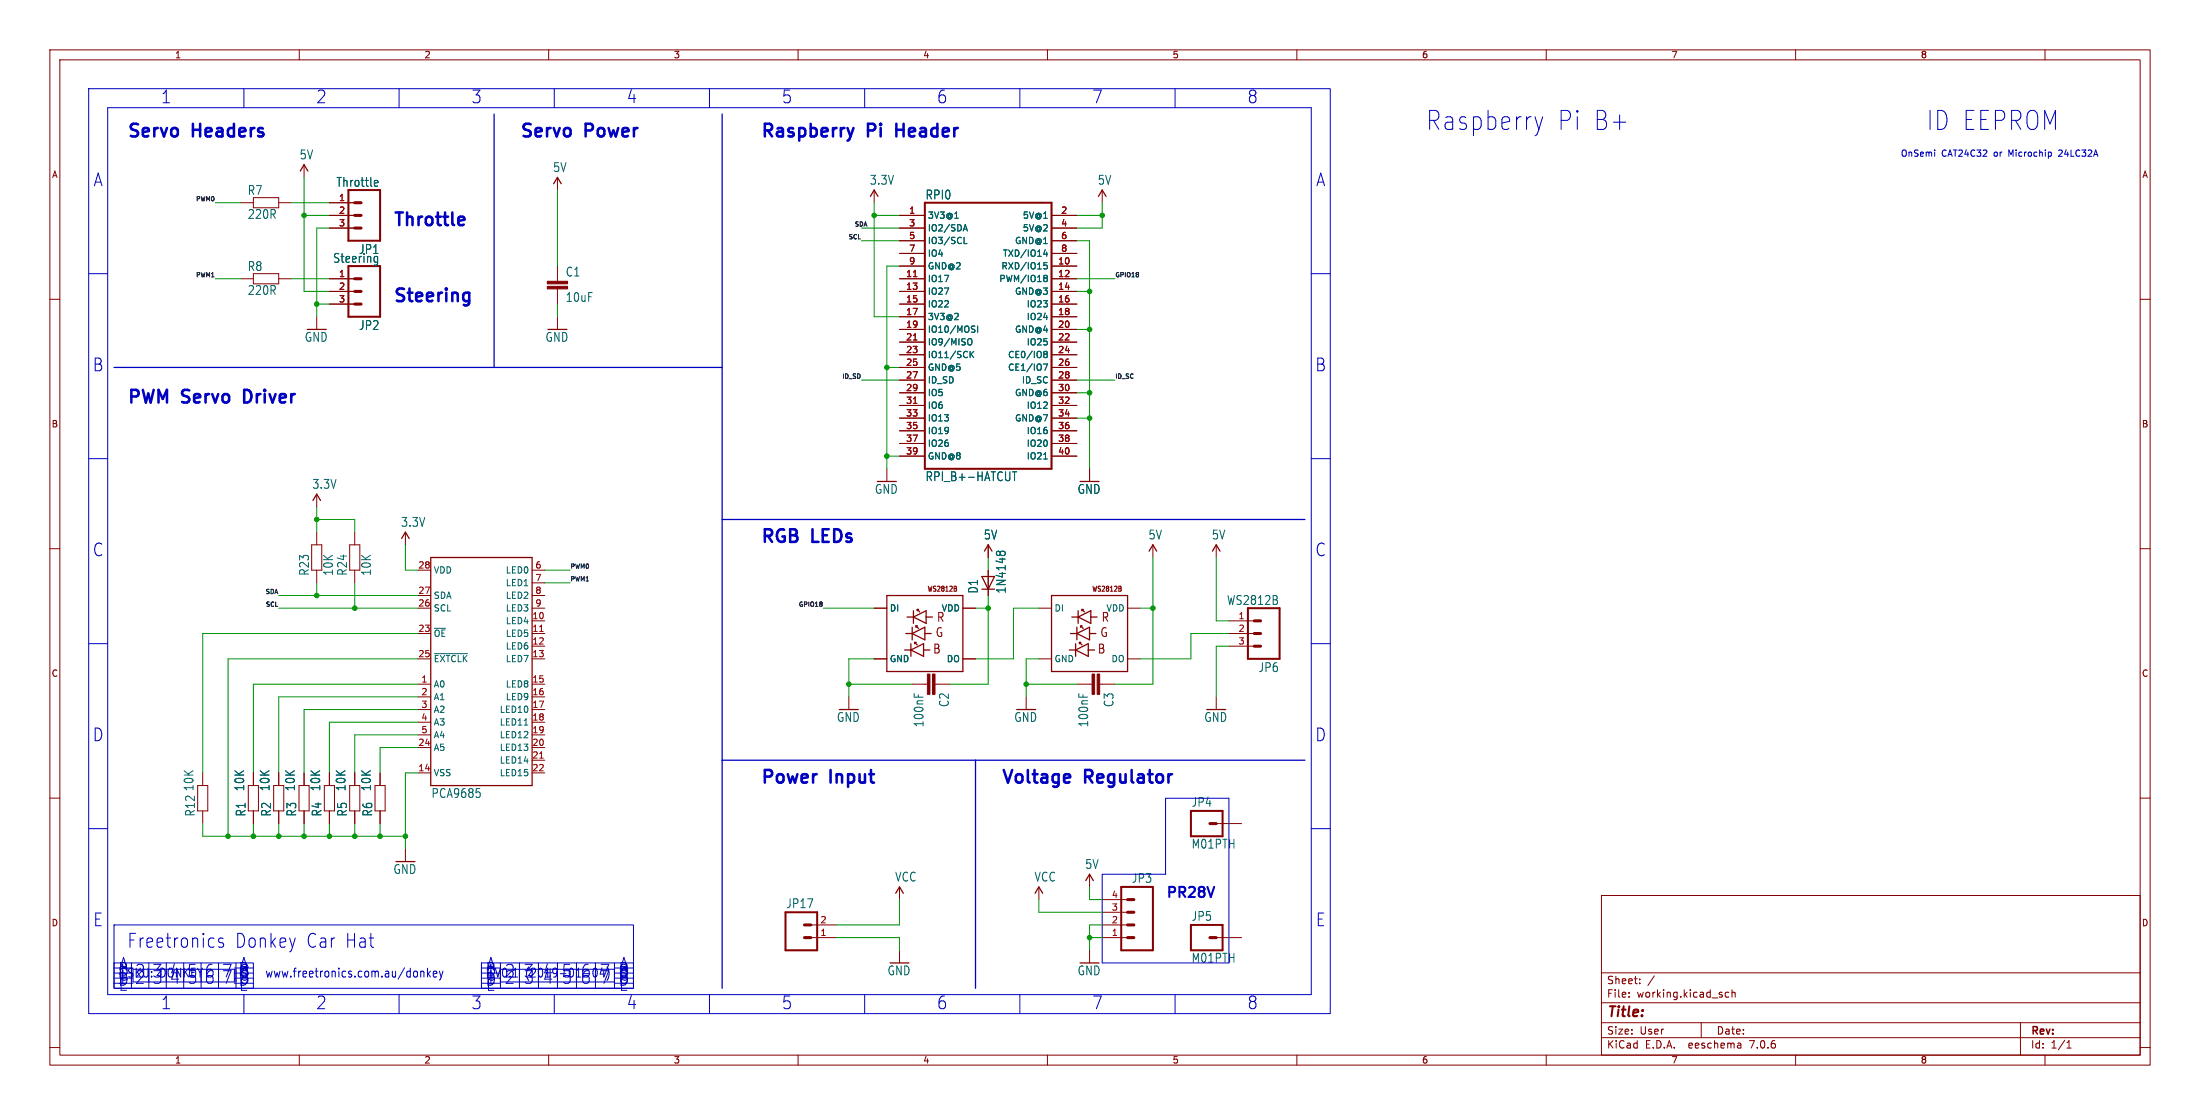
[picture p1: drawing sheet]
<svg xmlns="http://www.w3.org/2000/svg" width="441mm" height="224mm" viewBox="0 0 441 224" stroke-linecap="round" stroke-linejoin="round" font-family="sans-serif">
<g fill="none" stroke="#840000" stroke-width=".2">
<path d="M10 10h421.1v203.5h-421.1zM12 12h417.1v199.5h-417.1zM60 10v2M110 10v2M160 10v2M210 10v2M260 10v2M310 10v2M360 10v2M410 10v2M50.8 39.6h5.1v2.1h-5.1zM61 33v2.6"/>
<path d="M111.8 35.6v2.5M175.3 38.1v2.5M221 38.1v2.5M10 60h2M48.3 40.6h2.5M48.3 55.9h2.5M50.8 54.9h5.1v2h-5.1zM55.9 40.6h2.5M55.9 55.9h2.5M66 40.6h5.1M66 43.2h5.1M66 45.7h5.1"/>
<path d="M66 55.9h5.1M66 58.4h5.1M111.8 53.3v3.1M111.8 57.9v3.1M180.3 43.2h5.1M180.3 45.7h5.1M180.3 55.9h5.1M180.3 53.3h5.1M180.3 58.4h5.1M180.3 48.3h5.1M180.3 50.8h5.1M210.8 43.2h5.1"/>
<path d="M210.8 45.7h5.1M210.8 55.9h5.1M210.8 53.3h5.1M210.8 58.4h5.1M210.8 48.3h5.1M210.8 50.8h5.1M429.1 60h2M63.5 63.5v2.5M66 61h5.1M111.8 63.5v2.5M180.3 61h5.1M180.3 63.5h5.1"/>
<path d="M180.3 66h5.1M180.3 68.6h5.1M180.3 71.1h5.1M180.3 73.7h5.1M180.3 76.2h5.1M180.3 78.7h5.1M210.8 61h5.1M210.8 63.5h5.1M210.8 66h5.1M210.8 68.6h5.1M210.8 71.1h5.1M210.8 73.7h5.1"/>
<path d="M210.8 76.2h5.1M210.8 78.7h5.1M63.5 99.1v2.5M177.8 94v2.5M180.3 81.3h5.1M180.3 83.8h5.1M180.3 86.4h5.1M180.3 88.9h5.1M180.3 91.4h5.1M210.8 81.3h5.1M210.8 83.8h5.1M210.8 86.4h5.1"/>
<path d="M210.8 88.9h5.1M210.8 91.4h5.1M218.4 94v2.5M10 110h2M62.5 109.2h2v5.1h-2zM63.5 106.7v2.5M63.5 114.3v2.5M70.1 109.2h2v5.1h-2zM71.1 106.7v2.5M71.1 114.3v2.5M81.3 106.7v2.5M83.8 114.3h2.6"/>
<path d="M83.8 119.4h2.6M106.7 114.3h2.5M106.7 119.4h2.5M106.7 116.8h2.5M191.7 118v.5M191.7 117.6v.3M198.1 109.2v2.6M198.1 114.3v5.1M224.7 118v.5M224.7 117.6v.3M231.1 109.2v2.6M243.8 109.2v2.6"/>
<path d="M429.1 110h2M83.8 127h2.6M83.8 121.9h2.6M83.8 132.1h2.6M83.8 137.2h2.6M83.8 139.7h2.6M106.7 124.5h2.5M106.7 127h2.5M106.7 129.5h2.5M106.7 121.9h2.5M106.7 132.1h2.5M106.7 137.2h2.5"/>
<path d="M106.7 139.7h2.5M170.2 139.7v2.5M175.3 121.9h2.5M175.3 132.1h2.5M182.9 137.2h3M187.5 137.2h3M193 121.9h2.6M193 132.1h2.6M205.7 139.7v2.5M208.3 121.9h2.5M208.3 132.1h2.5M215.9 137.2h3"/>
<path d="M220.5 137.2h3M226.1 121.9h2.5M226.1 132.1h2.5M243.8 139.7v2.5M246.4 124.5h5.1M246.4 127h5.1M246.4 129.5h5.1M10 160h2M39.6 157.5h2.1v5.1h-2.1zM40.6 154.9v2.6M49.8 157.5h2v5.1h-2zM50.8 154.9v2.6"/>
<path d="M54.9 157.5h2v5.1h-2zM55.9 154.9v2.6M59.9 157.5h2.1v5.1h-2.1zM61 154.9v2.6M65 157.5h2.1v5.1h-2.1zM66 154.9v2.6M70.1 157.5h2v5.1h-2zM71.1 154.9v2.6M75.2 157.5h2v5.1h-2zM76.2 154.9v2.6M83.8 154.9h2.6M83.8 142.2h2.6"/>
<path d="M83.8 144.8h2.6M83.8 147.3h2.6M83.8 149.9h2.6M106.7 154.9h2.5M106.7 142.2h2.5M106.7 144.8h2.5M106.7 147.3h2.5M106.7 149.9h2.5M106.7 152.4h2.5M429.1 160h2M40.6 162.6v2.5M50.8 162.6v2.5"/>
<path d="M55.9 162.6v2.5M61 162.6v2.5M66 162.6v2.5M71.1 162.6v2.5M76.2 162.6v2.5M81.3 170.2v2.5M180.3 177.8v2.5M208.3 177.8v2.5M218.4 175.3v2.5M243.8 165.1h5.1M321.1 179.5h108v32h-108zM162.6 188h5"/>
<path d="M162.6 185.4h5M180.3 190.5v2.5M218.4 190.5v2.5M221 188h5.1M221 185.4h5.1M221 182.9h5.1M221 180.3h5.1M243.8 188h5.1M321.1 195h108M326.6 199.8v.1M326.6 199v.1M328.7 197.1v.1"/>
<path d="M328.7 196.3v.1M331.7 195.6l-1.3 2M346.6 199l-.4-.1-.3 .3 .1 .6h.6M347.2 199l.3-.1 .3 .1 .1 .9M347.2 198.4v1.5M10 210h2M60 211.5v2M110 211.5v2M160 211.5v2M210 211.5v2M260 211.5v2M310 211.5v2"/>
<path d="M321.1 208h108M321.1 205h108M321.1 201h108M341.1 205v3M349 209.2v.9M349 210l-.1 .1M349 209.5h-.1M360 211.5v2M405.1 205v6.5M410 211.5v2M414.4 210.1h.8M414.4 209l.4-.4v1.5"/>
<path d="M429.1 210h2"/>
</g>
<g fill="none" stroke="#840000" stroke-width=".25">
<path d="M60.2 34.3l.8-1.3 .7 1.3M111 36.8l.8-1.2 .7 1.2M174.5 39.4l.8-1.3 .7 1.3M220.2 39.4l.8-1.3 .7 1.3M62.7 100.3l.8-1.2 .8 1.2M80.5 107.9l.8-1.2 .7 1.2M86.4 111.8h20.3v45.7h-20.3zM177.8 119.4h15.2v15.2h-15.2zM196.8 115.6h2.6l-1.3 2.5zM196.8 118.1h2.6M197.4 110.5l.7-1.3 .8 1.3M210.8 119.4h15.3v15.2h-15.3z"/>
<path d="M230.4 110.5l.7-1.3 .8 1.3M243.1 110.5l.7-1.3 .8 1.3M181.4 130.3h1.2M181.6 127h1.3M181.9 123.7h1.2M182.6 130.3l2.6-1.3v2.6zM182.6 129v2.6M182.9 127l2.5-1.3v2.6zM182.9 125.7v2.6M183.1 123.7l2.6-1.3v2.6zM183.1 122.4v2.6M183.4 128.8h.2l-.2 .2z"/>
<path d="M183.4 128.8l.5 .5M183.6 125.5h.3l-.3 .2zM183.6 125.5l.5 .5M183.9 122.2h.2l-.2 .2zM183.9 122.2l.5 .5M185.2 130.3h1.2M185.4 127h1.3M185.7 123.7h1.2M214.4 130.3h1.2M214.6 127h1.3M214.9 123.7h1.3M215.6 130.3l2.6-1.3v2.6z"/>
<path d="M215.6 129v2.6M215.9 127l2.5-1.3v2.6zM215.9 125.7v2.6M216.2 123.7l2.5-1.3v2.6zM216.2 122.4v2.6M216.4 128.8l.5 .5M216.4 128.8h.3l-.3 .2zM216.7 125.5l.5 .5M216.7 125.5h.2l-.2 .2zM216.9 122.2l.5 .5M216.9 122.2h.3l-.3 .2zM218.2 130.3h1.3"/>
<path d="M218.4 127h1.3M218.7 123.7h1.3M179.6 179.1l.7-1.3 .8 1.3M207.5 179.1l.8-1.3 .7 1.3M217.7 176.5l.7-1.2 .8 1.2"/>
</g>
<path d="M69.8 38.1h6.4v10.2h-6.4zM69.8 53.3h6.4v10.2h-6.4zM185.4 40.6h25.4v53.4h-25.4zM250.2 121.9h6.3v10.2h-6.3zM224.8 177.8h6.3v12.7h-6.3zM238.8 162.6h6.3v5h-6.3zM157.5 182.9h6.3v7.6h-6.3zM238.8 185.4h6.3v5.1h-6.3z" fill="none" stroke="#840000" stroke-width=".41"/>
<g fill="none" stroke="#840000" stroke-width=".61">
<path d="M71.1 40.6h1.3M71.1 43.2h1.3M71.1 45.7h1.3M71.1 55.9h1.3M71.1 58.4h1.3M71.1 61h1.3M251.5 124.5h1.2M251.5 127h1.2M251.5 129.5h1.2M242.6 165.1h1.2M161.3 188h1.3M161.3 185.4h1.3"/>
<path d="M226.1 188h1.2M226.1 185.4h1.2M226.1 182.9h1.2M226.1 180.3h1.2M242.6 188h1.2"/>
</g>
<g fill="none" stroke="#006464" stroke-width=".2">
<path d="M75.1 37.3h.6M75.1 36.2h.5l.2 .4-.7 .2M75.7 51.4v1.4l-.1 .3-.4 .1M75.7 52.5l-.4 .1M191.4 43.8h.7M193.1 46.3l.4-1.3 .5 1.3M193.2 45.9h.6M193.3 48.8h.6M209.4 55.3l.3-.1 .2 .1 .1 .2-.3 .2M209.4 55.7h.1M209.5 55.7h.2M209.5 55.7l-.1 .1"/>
<path d="M209.5 50l-.3 1h.8M209.7 55.7l.3 .3-.1 .3-.5 .1M209.8 50.5v.9M209.9 52.6h-.6l-.1 .7 .2-.2 .4 .1 .2 .2-.1 .4-.2 .1-.5-.1M194.3 67.9a.43 .43 0 0 1 .6 .4v.4a.43 .43 0 0 1-.6 .5M194.7 71l.5 .7M195 65.3l.5 .1M195.2 66l.3 .3-.3 .3M195.2 70.4l-.7 .8M196 65.3v1.3M209.2 73h.8l-.5 1.2M209.3 70.6l.2-.2 .3 .1 .2 .2-.3 .3"/>
<path d="M209.3 70.9l.2 .1M209.5 71h.2M209.5 71l-.2 .1M209.7 71l.3 .2-.1 .4-.2 .1-.4-.1M203 94.6h.8M203.4 94.6v1.8M209.2 92h.8M200.5 110.8l-.4-.3-.3 .1v.5M200.5 110.8l.4-.3h.3l.3 .1v.5M200.5 110.8v.3M87.1 131h6.6M183.3 139v.8"/>
<path d="M216.3 139v.8M95.5 158.1h.7M96.1 158.8l.2 .3-.2 .7M105.1 145.4h.7"/>
</g>
<g fill="#840000" stroke="#840000" stroke-width=".2">
<path d="M109.7 57.4h4.1v.5h-4.1z"/>
<path d="M109.7 56.4h4.1v.5h-4.1z"/>
<path d="M218.9 135.1h.6v4.1h-.6z"/>
<path d="M220 135.1h.5v4.1h-.5z"/>
<path d="M185.9 135.1h.5v4.1h-.5z"/>
<path d="M186.9 135.1h.6v4.1h-.6z"/>
</g>
<path d="M183.1 55.5h.7M183.1 68.2h.7M183.1 80.9h.7M108.2 126.6h.7M108.2 152h.7" fill="none" stroke="#a90000" stroke-width=".2"/>
<g fill="none" stroke="#0000c2" stroke-width=".2">
<path d="M17.8 17.8h248.9v185.4h-248.9zM48.9 17.8v3.8M80 17.8v3.8M111.1 17.8v3.8M142.2 17.8v3.8M173.4 17.8v3.8M204.5 17.8v3.8M235.6 17.8v3.8M21.6 21.6h241.3v177.8h-241.3zM307.7 23.4l.8 2.5M308.5 25.9l-.3 1M309.3 23.4l-.8 2.5"/>
<path d="M387.9 30.1v.1M411 30.5l.3 .2v.4l-.3 .2M17.8 54.9h3.8M262.9 54.9h3.8M17.8 91.9h3.8M262.9 91.9h3.8M17.8 129h3.8M262.9 129h3.8M17.8 166.1h3.8M233.7 160h12.7v33h-25.4v-17.7h12.7zM262.9 166.1h3.8M22.9 185.4h104.1v12.7h-104.1z"/>
<path d="M22.9 193h27.9v5.1h-27.9zM26.7 196.8h20.3M26.7 194.3h20.3M35 193.2l-.6 1.8M36.8 193v3.8M39.1 193.3h-1.1l-.1 1.2M44.7 188.2l-.5-.2a.49 .49 0 0 0-.4 .5 .49 .49 0 0 0 .4 .5h.3a.49 .49 0 0 1 .3 .4 .49 .49 0 0 1-.3 .5l-.7-.1M48.9 199.4v3.8M80 199.4v3.8M84.3 194.7v1.2M84.3 194.9l.3-.2 .3 .1 .1 1.1M85.7 194.1v1.8"/>
<path d="M85.9 195.2l.4 .7M86.3 194.7l-.6 .7M86.9 195.3l.7-.2-.1-.3-.4-.1-.2 .2v.9h.6M88.1 194.7l.4 1.2M88.5 195.9l-.4 .6M88.8 194.7l-.3 1.2M96.5 193h30.5v5.1h-30.5zM100.3 196.8h22.9M100.3 194.3h22.9M111.1 199.4v3.8M111.8 194.3v3.8M142.2 199.4v3.8"/>
<path d="M173.4 199.4v3.8M204.5 199.4v3.8M235.6 199.4v3.8"/>
</g>
<path d="M171.1 25.7l-.6 1.7M179.7 24.8v2.6M179.7 26h1.5M93 43.6l.1 .4-1.2 .3M93.8 58.7l.3 .1M94.1 58.7v2l-.3 .4M49.6 78.2h-.6v2.5h.6M94.1 60.3l-.3 .1" fill="none" stroke="#0000c2" stroke-width=".51"/>
<path d="M99.1 22.9v50.8M144.8 22.9v175.2M22.9 73.7h121.9M144.8 104.1h116.8M144.8 152.4h116.8M195.6 152.4v45.7" fill="none" stroke="#0000c2" stroke-width=".25"/>
<g fill="none" stroke="#009600" stroke-width=".2">
<path d="M61 35.6v22.8h5M111.8 38.1v15.2M43.2 55.9h5.1M43.2 40.6h5.1M58.4 55.9h7.6M58.4 40.6h7.6M61 43.2h5M66 45.7h-2.5v17.8M172.7 48.3h7.6M172.7 45.7h7.6M175.3 43.2h5M175.3 40.6v22.9h5"/>
<path d="M180.3 53.3h-2.5v40.7M215.9 48.3h2.5v45.7M215.9 43.2h5.1M215.9 58.4h2.5M215.9 55.9h7.6M221 40.6v5.1h-5.1M63.5 61h2.5M111.8 61v2.5M172.7 76.2h7.6M177.8 73.7h2.5M215.9 66h2.5M215.9 76.2h7.6"/>
<path d="M215.9 78.7h2.5M177.8 91.4h2.5M215.9 83.8h2.5M55.9 119.4h27.9M63.5 101.6v5.1M63.5 116.8v2.6M63.5 104.1h7.6v2.6M71.1 116.8v5.1M81.3 109.2v5.1h2.5M109.2 116.8h5.1M109.2 114.3h5.1M198.1 119.4v17.8h-7.6"/>
<path d="M198.1 111.8v2.5M231.1 111.8v25.4h-7.6M243.8 111.8v12.7h2.6M55.9 121.9h27.9M83.8 132.1h-38.1v35.5M83.8 137.2h-33v17.7M83.8 127h-43.2v27.9M83.8 139.7h-27.9v15.2M165.1 121.9h10.2M170.2 137.2h12.7M175.3 132.1h-5.1v7.6M195.6 121.9h2.5"/>
<path d="M205.7 137.2h10.2M208.3 121.9h-5.1v10.2h-7.6M208.3 132.1h-2.6v7.6M228.6 121.9h2.5M246.4 127h-7.6v5.1h-10.2M246.4 129.5h-2.6v10.2M83.8 142.2h-22.8v12.7M83.8 147.3h-12.7v7.6M83.8 154.9h-2.5v15.3M83.8 149.9h-7.6v5M83.8 144.8h-17.8v10.1M40.6 165.1v2.5h40.7"/>
<path d="M50.8 165.1v2.5M55.9 165.1v2.5M61 165.1v2.5M66 165.1v2.5M71.1 165.1v2.5M76.2 165.1v2.5M218.4 177.8v2.5h2.6M167.6 188h12.7v2.5M180.3 180.3v5.1h-12.7M208.3 180.3v2.6h12.7M218.4 188h2.6M221 185.4h-2.6v5.1"/>
</g>
<g fill="#009600" stroke="#009600" stroke-width=".2">
<circle cx="66" cy="167.6" r=".46"/>
<circle cx="50.8" cy="167.6" r=".46"/>
<circle cx="55.9" cy="167.6" r=".46"/>
<circle cx="61" cy="167.6" r=".46"/>
<circle cx="71.1" cy="167.6" r=".46"/>
<circle cx="81.3" cy="167.6" r=".46"/>
<circle cx="76.2" cy="167.6" r=".46"/>
<circle cx="45.7" cy="167.6" r=".46"/>
<circle cx="71.1" cy="121.9" r=".46"/>
<circle cx="63.5" cy="119.4" r=".46"/>
<circle cx="61" cy="43.2" r=".46"/>
<circle cx="63.5" cy="104.1" r=".46"/>
<circle cx="63.5" cy="61" r=".46"/>
<circle cx="205.7" cy="137.2" r=".46"/>
<circle cx="231.1" cy="121.9" r=".46"/>
<circle cx="218.4" cy="83.8" r=".46"/>
<circle cx="170.2" cy="137.2" r=".46"/>
<circle cx="177.8" cy="73.7" r=".46"/>
<circle cx="177.8" cy="91.4" r=".46"/>
<circle cx="218.4" cy="78.7" r=".46"/>
<circle cx="198.1" cy="121.9" r=".46"/>
<circle cx="218.4" cy="188" r=".46"/>
<circle cx="218.4" cy="58.4" r=".46"/>
<circle cx="218.4" cy="66" r=".46"/>
<circle cx="221" cy="43.2" r=".46"/>
<circle cx="175.3" cy="43.2" r=".46"/>
</g>
<g font-size="5.3" fill="#0000c2">
<text x="285.8" y="26.4">Raspberry</text>
<text x="311.9" y="26.4">Pi B+</text>
<text x="386.1" y="26.4">ID EEPROM</text>
</g>
<g font-size="3.9" fill="#0000c2">
<text x="25.4" y="190.3">Freetronics</text>
<text x="47" y="190.3">Donkey</text>
<text x="61.2" y="190.3">Car Hat</text>
</g>
<g font-size="3.5" fill="#0000c2">
<text x="32.2" y="20.9">1</text>
<text x="63.4" y="20.9">2</text>
<text x="94.5" y="20.9">3</text>
<text x="125.6" y="20.9">4</text>
<text x="156.7" y="20.9">5</text>
<text x="187.8" y="20.9">6</text>
<text x="218.9" y="20.9">7</text>
<text x="250.1" y="20.9">8</text>
<text x="25.4" y="27.7">Servo</text>
<text x="38.8" y="27.7">Headers</text>
<text x="104.1" y="27.7">Servo</text>
<text x="117.5" y="27.7">Power</text>
<text x="152.4" y="27.7">Raspberry</text>
<text x="174.1" y="27.7">Pi</text>
<text x="180.8" y="27.7">Header</text>
<text x="18.7" y="37.6">A</text>
<text x="263.8" y="37.6">A</text>
<text x="78.7" y="45.5">Throttle</text>
<text x="78.7" y="60.7">Steering</text>
<text x="18.5" y="74.7">B</text>
<text x="263.7" y="74.7">B</text>
<text x="25.4" y="81">PWM</text>
<text x="36.7" y="81">Servo</text>
<text x="50" y="81">Driver</text>
<text x="18.5" y="111.7">C</text>
<text x="152.4" y="109">RGB</text>
<text x="163" y="109">LEDs</text>
<text x="263.7" y="111.7">C</text>
<text x="18.5" y="148.8">D</text>
<text x="263.7" y="148.8">D</text>
<text x="152.4" y="157.2">Power</text>
<text x="166.6" y="157.2">Input</text>
<text x="200.7" y="157.2">Voltage</text>
<text x="217.6" y="157.2">Regulator</text>
<text x="18.7" y="185.9">E</text>
<text x="263.8" y="185.9">E</text>
<text x="23.5" y="196.2">1</text>
<text x="23.5" y="197.5">1</text>
<text x="23.6" y="195.8">B</text>
<text x="23.8" y="194.8">A</text>
<text x="27" y="197.5">2</text>
<text x="27" y="196.2">2</text>
<text x="30.5" y="196.2">3</text>
<text x="34" y="197.5">4</text>
<text x="37.5" y="197.5">5</text>
<text x="41" y="196.2">6</text>
<text x="44.5" y="197.5">7</text>
<text x="44.5" y="196.2">7</text>
<text x="47.9" y="194.8">A</text>
<text x="48" y="197.5">8</text>
<text x="48" y="196.2">8</text>
<text x="97.3" y="195.8">B</text>
<text x="97.3" y="196.2">1</text>
<text x="97.3" y="197.5">1</text>
<text x="97.4" y="194.8">A</text>
<text x="101.1" y="196.2">2</text>
<text x="101.1" y="197.5">2</text>
<text x="105" y="196.2">3</text>
<text x="105" y="197.5">3</text>
<text x="108.8" y="196.2">4</text>
<text x="108.8" y="197.5">4</text>
<text x="112.6" y="196.2">5</text>
<text x="116.4" y="196.2">6</text>
<text x="116.4" y="197.5">6</text>
<text x="120.2" y="197.5">7</text>
<text x="120.2" y="196.2">7</text>
<text x="124" y="195.8">B</text>
<text x="124" y="196.2">8</text>
<text x="124" y="197.5">8</text>
<text x="124.1" y="194.8">A</text>
<text x="23.7" y="198.9">E</text>
<text x="32.2" y="202.5">1</text>
<text x="63.4" y="202.5">2</text>
<text x="94.5" y="202.5">3</text>
<text x="97.4" y="198.9">E</text>
<text x="124.1" y="198.9">E</text>
<text x="125.6" y="202.5">4</text>
<text x="156.7" y="202.5">5</text>
<text x="187.8" y="202.5">6</text>
<text x="218.9" y="202.5">7</text>
<text x="250.1" y="202.5">8</text>
</g>
<text font-size="2.8" fill="#0000c2" x="233.7" y="180.1">PR28V</text>
<text font-size="2.8" fill="#840000" x="322.1" y="204.4">Title:</text>
<g font-size="2.5" fill="#006464">
<text x="60" y="32.1">5V</text>
<text x="110.8" y="34.7">5V</text>
<text x="49.6" y="39.3">R7</text>
<text x="67.4" y="37.7">Throttle</text>
<text x="174.3" y="37.2">3.3V</text>
<text x="185.5" y="40.2">RPI0</text>
<text x="220" y="37.2">5V</text>
<text x="49.6" y="44.1">220R</text>
<text x="66.7" y="52.9">Steering</text>
<text x="71.9" y="51.1">JP1</text>
<text x="49.6" y="54.5">R8</text>
<text x="49.6" y="59.3">220R</text>
<text x="113.3" y="55.6">C1</text>
<text x="113.3" y="60.7">10uF</text>
<text x="61" y="68.7">GND</text>
<text x="71.9" y="66.4">JP2</text>
<text x="109.3" y="68.7">GND</text>
<text x="62.5" y="98.2">3.3V</text>
<text x="175.3" y="99.2">GND</text>
<text x="185.5" y="96.7">RPI_B+-HATCUT</text>
<text x="216" y="99.2">GND</text>
<text x="80.3" y="105.8">3.3V</text>
<text x="197.2" y="108.3">5V</text>
<text x="230.2" y="108.3">5V</text>
<text x="242.9" y="108.3">5V</text>
<text x="62.1" y="115.5" transform="rotate(-90 62.1 115.5)">R23</text>
<text x="66.9" y="115.5" transform="rotate(-90 66.9 115.5)">10K</text>
<text x="69.8" y="115.5" transform="rotate(-90 69.8 115.5)">R24</text>
<text x="74.6" y="115.5" transform="rotate(-90 74.6 115.5)">10K</text>
<text x="196.3" y="119.1" transform="rotate(-90 196.3 119.1)">D1</text>
<text x="201.8" y="119.1" transform="rotate(-90 201.8 119.1)">1N4148</text>
<text x="245.9" y="121.5">WS2812B</text>
<text x="252.2" y="134.9">JP6</text>
<text x="190.4" y="141.8" transform="rotate(-90 190.4 141.8)">C2</text>
<text x="223.5" y="141.8" transform="rotate(-90 223.5 141.8)">C3</text>
<text x="167.7" y="144.9">GND</text>
<text x="185.4" y="145.9" transform="rotate(-90 185.4 145.9)">100nF</text>
<text x="203.3" y="144.9">GND</text>
<text x="218.4" y="145.9" transform="rotate(-90 218.4 145.9)">100nF</text>
<text x="241.4" y="144.9">GND</text>
<text x="39" y="158.7" transform="rotate(-90 39 158.7)">10K</text>
<text x="49.2" y="158.7" transform="rotate(-90 49.2 158.7)">10K</text>
<text x="54.2" y="158.7" transform="rotate(-90 54.2 158.7)">10K</text>
<text x="59.3" y="158.7" transform="rotate(-90 59.3 158.7)">10K</text>
<text x="64.4" y="158.7" transform="rotate(-90 64.4 158.7)">10K</text>
<text x="69.5" y="158.7" transform="rotate(-90 69.5 158.7)">10K</text>
<text x="74.6" y="158.7" transform="rotate(-90 74.6 158.7)">10K</text>
<text x="86.4" y="160.2">PCA9685</text>
<text x="238.8" y="161.9">JP4</text>
<text x="39.3" y="163.8" transform="rotate(-90 39.3 163.8)">R12</text>
<text x="49.4" y="163.8" transform="rotate(-90 49.4 163.8)">R1</text>
<text x="54.5" y="163.8" transform="rotate(-90 54.5 163.8)">R2</text>
<text x="59.6" y="163.8" transform="rotate(-90 59.6 163.8)">R3</text>
<text x="64.7" y="163.8" transform="rotate(-90 64.7 163.8)">R4</text>
<text x="69.8" y="163.8" transform="rotate(-90 69.8 163.8)">R5</text>
<text x="74.8" y="163.8" transform="rotate(-90 74.8 163.8)">R6</text>
<text x="238.8" y="170.3">M01PTH</text>
<text x="78.8" y="175.4">GND</text>
<text x="179.4" y="176.9">VCC</text>
<text x="207.3" y="176.9">VCC</text>
<text x="217.5" y="174.4">5V</text>
<text x="226.8" y="177.2">JP3</text>
<text x="157.5" y="182.3">JP17</text>
<text x="238.8" y="184.8">JP5</text>
<text x="177.9" y="195.7">GND</text>
<text x="216" y="195.7">GND</text>
<text x="238.8" y="193.2">M01PTH</text>
</g>
<g font-size="2.5" fill="#840000">
<text x="187.7" y="124.9">R</text>
<text x="220.7" y="124.9">R</text>
<text x="186.9" y="131.3">B</text>
<text x="187.5" y="128">G</text>
<text x="220" y="131.3">B</text>
<text x="220.5" y="128">G</text>
</g>
<text font-size="2.5" fill="#0000c2" x="53.1" y="196.1">www.freetronics.com.au/donkey</text>
<g font-size="2.1" fill="#840000">
<text x="322.1" y="197.5">Sheet:</text>
<text x="322.1" y="200.2">File:</text>
<text x="328.2" y="200.2">working.kicad_sch</text>
<text x="322.1" y="207.6">Size:</text>
<text x="328.7" y="207.6">User</text>
<text x="344.1" y="207.6">Date:</text>
<text x="407.1" y="207.8">Rev:</text>
<text x="322.1" y="210.4">KiCad</text>
<text x="329.8" y="210.4">E.D.A.</text>
<text x="338.7" y="210.4">eeschema</text>
<text x="351.1" y="210.4">7.0.6</text>
<text x="407.1" y="210.4">Id:</text>
<text x="411.2" y="210.4">1/1</text>
</g>
<g font-size="1.8" fill="#840000">
<text x="35" y="11.9">1</text>
<text x="85" y="11.9">2</text>
<text x="135" y="11.9">3</text>
<text x="185" y="11.9">4</text>
<text x="235" y="11.9">5</text>
<text x="285" y="11.9">6</text>
<text x="335" y="11.9">7</text>
<text x="385" y="11.9">8</text>
<text x="10.3" y="35.9">A</text>
<text x="429.4" y="35.9">A</text>
<text x="10.3" y="85.9">B</text>
<text x="429.3" y="85.9">B</text>
<text x="10.3" y="135.9">C</text>
<text x="429.3" y="135.9">C</text>
<text x="10.3" y="185.9">D</text>
<text x="429.3" y="185.9">D</text>
<text x="35" y="213.4">1</text>
<text x="85" y="213.4">2</text>
<text x="135" y="213.4">3</text>
<text x="185" y="213.4">4</text>
<text x="235" y="213.4">5</text>
<text x="285" y="213.4">6</text>
<text x="335" y="213.4">7</text>
<text x="385" y="213.4">8</text>
</g>
<g font-size="1.8" fill="#0000c2">
<text x="381" y="31.5">OnSemi</text>
<text x="389.2" y="31.5">CAT24C32</text>
<text x="399.9" y="31.5">or</text>
<text x="403" y="31.5">Microchip</text>
<text x="413.2" y="31.5">24LC32A</text>
</g>
<g font-size="1.8" fill="#a90000">
<text x="67.9" y="40.4">1</text>
<text x="67.9" y="42.9">2</text>
<text x="67.9" y="45.5">3</text>
<text x="182.2" y="42.9">1</text>
<text x="182.2" y="45.5">3</text>
<text x="212.7" y="42.9">2</text>
<text x="212.7" y="45.5">4</text>
<text x="182.2" y="48">5</text>
<text x="182.2" y="50.5">7</text>
<text x="182.2" y="53.1">9</text>
<text x="212" y="53.1">10</text>
<text x="212.7" y="48">6</text>
<text x="212.7" y="50.5">8</text>
<text x="67.9" y="55.6">1</text>
<text x="67.9" y="58.2">2</text>
<text x="181.6" y="55.6">11</text>
<text x="181.6" y="58.2">13</text>
<text x="212" y="55.6">12</text>
<text x="212" y="58.2">14</text>
<text x="67.9" y="60.7">3</text>
<text x="181.6" y="60.7">15</text>
<text x="181.6" y="63.2">17</text>
<text x="181.6" y="65.8">19</text>
<text x="212" y="60.7">16</text>
<text x="212" y="63.2">18</text>
<text x="212" y="65.8">20</text>
<text x="181.6" y="68.3">21</text>
<text x="181.6" y="70.9">23</text>
<text x="212" y="68.3">22</text>
<text x="212" y="70.9">24</text>
<text x="181.6" y="73.4">25</text>
<text x="181.6" y="75.9">27</text>
<text x="212" y="73.4">26</text>
<text x="212" y="75.9">28</text>
<text x="181.6" y="78.5">29</text>
<text x="181.6" y="81">31</text>
<text x="181.6" y="83.6">33</text>
<text x="212" y="78.5">30</text>
<text x="212" y="81">32</text>
<text x="212" y="83.6">34</text>
<text x="181.6" y="86.1">35</text>
<text x="181.6" y="88.6">37</text>
<text x="212" y="86.1">36</text>
<text x="212" y="88.6">38</text>
<text x="181.6" y="91.2">39</text>
<text x="212" y="91.2">40</text>
<text x="83.8" y="119.1">27</text>
<text x="83.8" y="114">28</text>
<text x="107.2" y="114">6</text>
<text x="107.2" y="116.6">7</text>
<text x="107.2" y="119.1">8</text>
<text x="83.8" y="121.7">26</text>
<text x="106.6" y="124.2">10</text>
<text x="107.2" y="121.7">9</text>
<text x="248.2" y="124.2">1</text>
<text x="83.8" y="126.7">23</text>
<text x="83.8" y="131.8">25</text>
<text x="106.6" y="126.7">11</text>
<text x="106.6" y="129.3">12</text>
<text x="106.6" y="131.8">13</text>
<text x="248.2" y="126.7">2</text>
<text x="248.2" y="129.3">3</text>
<text x="84.4" y="136.9">1</text>
<text x="106.6" y="136.9">15</text>
<text x="84.4" y="139.4">2</text>
<text x="84.4" y="142">3</text>
<text x="106.6" y="139.4">16</text>
<text x="106.6" y="142">17</text>
<text x="83.8" y="149.6">24</text>
<text x="84.4" y="144.5">4</text>
<text x="84.4" y="147.1">5</text>
<text x="106.6" y="144.5">18</text>
<text x="106.6" y="147.1">19</text>
<text x="106.6" y="149.6">20</text>
<text x="83.8" y="154.7">14</text>
<text x="106.6" y="152.1">21</text>
<text x="106.6" y="154.7">22</text>
<text x="164.4" y="185.2">2</text>
<text x="222.8" y="185.2">2</text>
<text x="222.8" y="182.6">3</text>
<text x="222.8" y="180.1">4</text>
<text x="164.4" y="187.7">1</text>
<text x="222.8" y="187.7">1</text>
</g>
<g font-size="1.8" fill="#006464">
<text x="185.9" y="44">3V3@1</text>
<text x="185.9" y="46.6">IO2/SDA</text>
<text x="205" y="44">5V@1</text>
<text x="205" y="46.6">5V@2</text>
<text x="185.9" y="49.1">IO3/SCL</text>
<text x="185.9" y="51.7">IO4</text>
<text x="201" y="51.7">TXD/IO14</text>
<text x="203.4" y="49.1">GND@1</text>
<text x="185.9" y="56.7">IO17</text>
<text x="185.9" y="59.3">IO27</text>
<text x="185.9" y="54.2">GND@2</text>
<text x="200.3" y="56.7">PWM/IO18</text>
<text x="200.7" y="54.2">RXD/IO15</text>
<text x="203.4" y="59.3">GND@3</text>
<text x="185.9" y="61.8">IO22</text>
<text x="185.9" y="64.4">3V3@2</text>
<text x="205.8" y="61.8">IO23</text>
<text x="205.8" y="64.4">IO24</text>
<text x="185.9" y="66.9">IO10/MOSI</text>
<text x="185.9" y="69.4">IO9/MISO</text>
<text x="185.9" y="72">IO11/SCK</text>
<text x="202" y="72">CE0/IO8</text>
<text x="203.4" y="66.9">GND@4</text>
<text x="205.8" y="69.4">IO25</text>
<text x="185.9" y="74.5">GND@5</text>
<text x="185.9" y="77.1">ID_SD</text>
<text x="202" y="74.5">CE1/IO7</text>
<text x="204.8" y="77.1">ID_SC</text>
<text x="185.9" y="79.6">IO5</text>
<text x="185.9" y="82.1">IO6</text>
<text x="203.4" y="79.6">GND@6</text>
<text x="205.8" y="82.1">IO12</text>
<text x="185.9" y="84.7">IO13</text>
<text x="185.9" y="87.2">IO19</text>
<text x="185.9" y="89.8">IO26</text>
<text x="203.4" y="84.7">GND@7</text>
<text x="205.8" y="87.2">IO16</text>
<text x="205.8" y="89.8">IO20</text>
<text x="185.9" y="92.3">GND@8</text>
<text x="205.8" y="92.3">IO21</text>
<text x="86.9" y="115.2">VDD</text>
<text x="101.3" y="115.2">LED0</text>
<text x="101.3" y="117.7">LED1</text>
<text x="86.9" y="122.8">SCL</text>
<text x="86.9" y="120.2">SDA</text>
<text x="101.3" y="125.3">LED4</text>
<text x="101.3" y="120.2">LED2</text>
<text x="101.3" y="122.8">LED3</text>
<text x="178.3" y="122.8">DI</text>
<text x="188.7" y="122.8">VDD</text>
<text x="211.3" y="122.8">DI</text>
<text x="221.7" y="122.8">VDD</text>
<text x="86.9" y="127.9">~{OE}</text>
<text x="101.3" y="127.9">LED5</text>
<text x="101.3" y="130.4">LED6</text>
<text x="86.9" y="132.9">~{EXTCLK}</text>
<text x="101.3" y="132.9">LED7</text>
<text x="178.3" y="132.9">GND</text>
<text x="189.7" y="132.9">DO</text>
<text x="211.3" y="132.9">GND</text>
<text x="222.7" y="132.9">DO</text>
<text x="86.9" y="138">A0</text>
<text x="86.9" y="140.6">A1</text>
<text x="86.9" y="143.1">A2</text>
<text x="100.1" y="143.1">LED10</text>
<text x="101.3" y="138">LED8</text>
<text x="101.3" y="140.6">LED9</text>
<text x="86.9" y="145.6">A3</text>
<text x="86.9" y="148.2">A4</text>
<text x="100.1" y="145.6">LED11</text>
<text x="100.1" y="148.2">LED12</text>
<text x="86.9" y="155.8">VSS</text>
<text x="86.9" y="150.7">A5</text>
<text x="100.1" y="150.7">LED13</text>
<text x="100.1" y="153.3">LED14</text>
<text x="100.1" y="155.8">LED15</text>
</g>
<g font-size="1.4" fill="#840000">
<text x="185.8" y="118.8">WS2812B</text>
<text x="218.9" y="118.8">WS2812B</text>
</g>
<g font-size="1.2" fill="#0f0f0f">
<text x="39.1" y="40.4">PWM0</text>
<text x="171.2" y="45.5">SDA</text>
<text x="170" y="48">SCL</text>
<text x="39.1" y="55.6">PWM1</text>
<text x="223.5" y="55.6">GPIO18</text>
<text x="168.7" y="76">ID_SD</text>
<text x="223.5" y="76">ID_SC</text>
<text x="53.1" y="119.1">SDA</text>
<text x="114.3" y="116.6">PWM1</text>
<text x="114.3" y="114.1">PWM0</text>
<text x="53.1" y="121.7">SCL</text>
<text x="160" y="121.7">GPIO18</text>
</g>
</svg>
